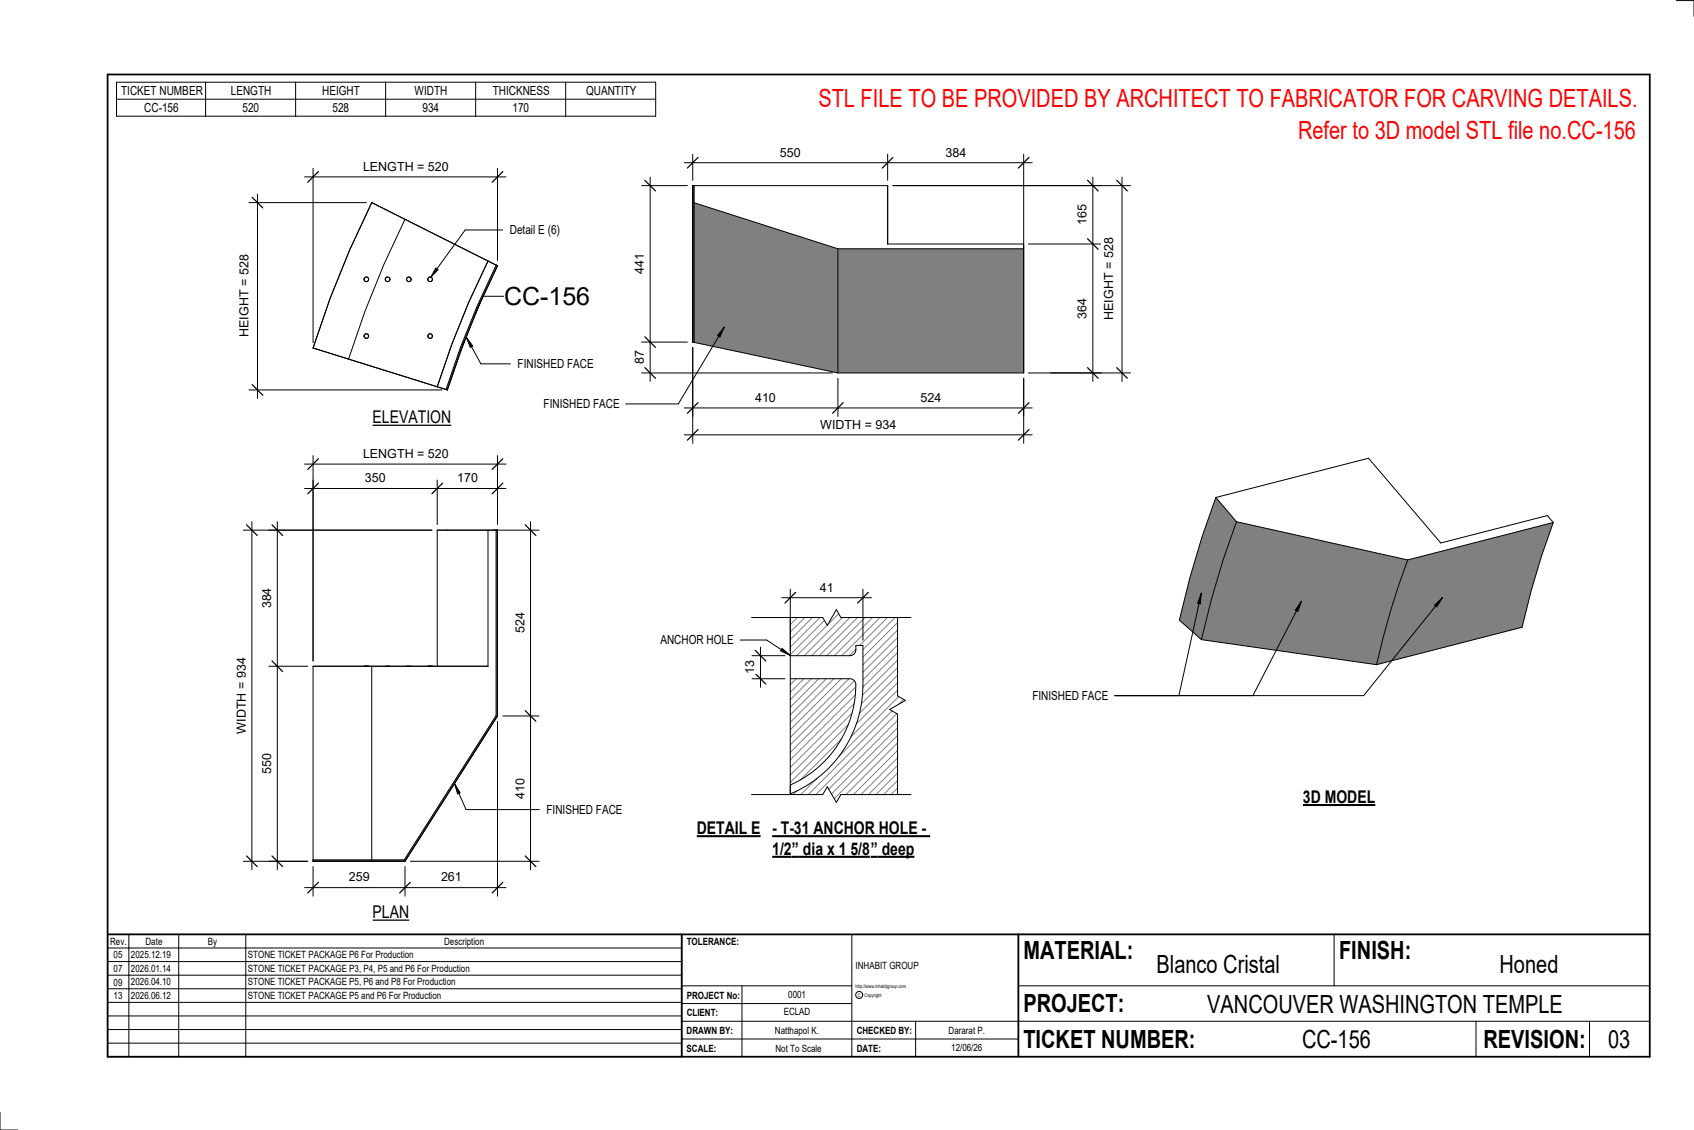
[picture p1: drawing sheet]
<svg xmlns="http://www.w3.org/2000/svg" width="914mm" height="610mm" viewBox="0 0 914 610" stroke-linecap="round" stroke-linejoin="round" font-family="sans-serif">
<g fill="#808080">
<path d="M375 109l77 25v67l-77-16z"/>
<path d="M452 134h101v67h-101z"/>
</g>
<path d="M374 100h1v85h-1z" fill="#7c7c7c"/>
<g fill="none" stroke="#000" stroke-width=".54">
<path d="M374 109v76M374 100v79M374 100v85M374 100h105M375 109l77 25M375 100v85h-1M479 100v32M452 134v67M452 134h101M479 132h74M553 132v69M553 134v67"/>
<path d="M553 132v2M374 185l78 16M452 201h101"/>
</g>
<path d="M268 143h1l-11 22-9 23-8 22 8-23 9-22z" fill="#7c7c7c"/>
<g fill="none" stroke="#000" stroke-width=".54">
<path d="M263 141l-10 22-9 23-8 23M268 143l-10 22-9 22-8 23M269 143l-50-25-12 25-10 25-9 26M269 143l-68-34-12 26-11 26-9 27M269 143l-11 22-9 23-8 22M259 163l-2 6M169 188l19 6M169 188l72 22M188 194l53 16M251 184l-2 6"/>
<circle cx="198" cy="151" r="1.2"/>
<circle cx="209" cy="151" r="1.2"/>
<circle cx="221" cy="151" r="1.2"/>
<circle cx="232" cy="151" r="1.2"/>
<circle cx="198" cy="181" r="1.2"/>
<circle cx="232" cy="181" r="1.2"/>
</g>
<path d="M268 286h1v100l-50 79h-50v-1h49l50-78z" fill="#7c7c7c"/>
<g fill="none" stroke="#000" stroke-width=".54">
<path d="M236 286h27M236 286h33M236 286v73h27M263 286v73M263 286h6M268 286v100l-50 78h-49M269 286v100M169 359h32v105M169 359v106M169 359h94M196 359h3M208 359h2"/>
<path d="M219 359h3M231 359h2M269 386l-50 79M169 465h32M169 465h50M188 465h31"/>
</g>
<g fill="#808080">
<path d="M667 281l93 21a421 421 0 0 0-17 57l-94-14 5-22 6-21z"/>
<path d="M656 268l11 13-7 21-6 21-5 22-12-10 5-23 7-22z"/>
<path d="M760 302l78-20-6 18-6 19-4 19-79 21a421 421 0 0 1 17-57z"/>
</g>
<path d="M656 268l-7 22-7 22-5 23 12 10M656 268l11 13M656 268l83-21 39 46 57-15 3 4M667 281l-7 21-6 21-5 22M667 281l93 21M838 282l-6 18-6 19-4 19-79 21M838 282l-78 20M760 302a421 421 0 0 0-17 57M649 345l94 14" fill="none" stroke="#000" stroke-width=".54"/>
<path d="M427 328v26h33l2-2v-4h4a122 122 0 0 1-2 36 63 63 0 0 1-37 44v5h62v-105zM427 366v57a58 58 0 0 0 35-55l-2-1-1-1z" fill="#fff"/>
<g fill="none" stroke="#808080" stroke-width=".54">
<path d="M427 328v1M431 328l-4 5M436 328l-9 9M440 328l-13 13M444 328l-17 17M448 328l-21 21M452 328l-25 25M456 328l-26 26M460 328l-26 26M464 328l-26 26M468 328l-26 26M472 328l-26 26"/>
<path d="M476 328l-26 26M480 328l-26 26M484 328l-20 20M488 328l-22 22M489 332l-23 23M489 336l-23 23M489 340l-23 23M462 350l-4 4M489 344l-23 23M489 348l-23 23M489 352l-23 23M489 356l-24 24"/>
<path d="M489 360l-25 25M430 366l-3 3M434 366l-7 7M438 366l-11 12M442 366l-15 16M446 366l-19 20M450 366l-23 24M454 366l-27 28M458 366l-31 32M461 380l-34 34M461 367l-34 35M462 375l-35 35"/>
<path d="M462 371l-35 35M489 364l-27 27M489 368l-30 30M489 372l-36 36M489 376l-57 57M454 399l-22 22M458 391l-31 31M460 385l-33 33M489 380l-53 53M489 384l-49 49M489 388l-45 45M489 392l-41 41"/>
<path d="M489 397l-37 36M489 401l-33 32M489 405l-29 28M489 409l-25 24M489 413l-21 20M489 417l-17 16M430 427l-3 3M441 420l-13 13M489 421l-13 12M489 425l-9 8M489 429l-4 4M489 433h.1"/>
</g>
<path d="M590 96v110M482 100h112M555 132h39M555 201h39M427 328h62v105h-62zM427 354h33l2-2v-4h4a122 122 0 0 1-2 36 63 63 0 0 1-37 44M427 366h32l1 1 2 1a58 58 0 0 1-35 55" fill="none" stroke="#000" stroke-width=".54"/>
<path d="M587 97l6 6M587 129l6 6M587 198l6 6" fill="none" stroke="#000" stroke-width=".67"/>
<g fill="#fff">
<path d="M580 161h8v11h-8z"/>
<path d="M580 110h8v11h-8z"/>
</g>
<path d="M351 96v110M346 100h25M346 185h25M346 201h103" fill="none" stroke="#000" stroke-width=".54"/>
<path d="M348 97l6 6M348 182l6 5M348 198l6 6" fill="none" stroke="#000" stroke-width=".67"/>
<g fill="#fff">
<path d="M342 189h7v8h-7z"/>
<path d="M342 137h7v11h-7z"/>
</g>
<path d="M606 96v110M482 100h128M567 201h43" fill="none" stroke="#000" stroke-width=".54"/>
<path d="M603 97l6 6M603 198l6 6" fill="none" stroke="#000" stroke-width=".67"/>
<path d="M595 129h7v44h-7z" fill="#fff"/>
<path d="M374 187v38M452 204v21M553 204v21M369 220h188" fill="none" stroke="#000" stroke-width=".54"/>
<path d="M377 217l-6 6M455 217l-6 6M555 217l-5 6" fill="none" stroke="#000" stroke-width=".67"/>
<g fill="#fff">
<path d="M408 211h11v7h-11z"/>
<path d="M497 211h11v7h-11z"/>
</g>
<path d="M374 187v52M553 204v35M369 235h188" fill="none" stroke="#000" stroke-width=".54"/>
<path d="M377 232l-6 5M555 232l-5 5" fill="none" stroke="#000" stroke-width=".67"/>
<path d="M443 225h41v8h-41z" fill="#fff"/>
<path d="M369 88h188M374 83v14M479 83v14M553 83v48" fill="none" stroke="#000" stroke-width=".54"/>
<path d="M377 85l-6 6M482 85l-6 6M555 85l-5 6" fill="none" stroke="#000" stroke-width=".67"/>
<g fill="#fff">
<path d="M510 78h11v8h-11z"/>
<path d="M421 78h11v8h-11z"/>
</g>
<path d="M164 95h109M169 91v94M269 91v50" fill="none" stroke="#000" stroke-width=".54"/>
<path d="M172 93l-6 5M271 93l-5 5" fill="none" stroke="#000" stroke-width=".67"/>
<path d="M196 86h46v8h-46z" fill="#fff"/>
<path d="M134 109h64M139 105v110M134 210h105" fill="none" stroke="#000" stroke-width=".54"/>
<path d="M136 106l6 6M136 207l6 6" fill="none" stroke="#000" stroke-width=".67"/>
<path d="M128 138h8v44h-8z" fill="#fff"/>
<path d="M260 160h12" fill="none" stroke="#000" stroke-width=".54"/>
<path d="M272 152h47v15h-47z" fill="#fff"/>
<path d="M235 145h1l-4 5z" fill="#000"/>
<path d="M271 124h-20l-19 26M235 145h1l-4 5z" fill="none" stroke="#000" stroke-width=".54"/>
<path d="M275 120h27v8h-27z" fill="#fff"/>
<path d="M169 259v98M236 259v24M269 259v24M164 264h109" fill="none" stroke="#000" stroke-width=".54"/>
<path d="M172 261l-6 5M239 261l-6 5M271 261l-5 5" fill="none" stroke="#000" stroke-width=".67"/>
<g fill="#fff">
<path d="M197 254h11v8h-11z"/>
<path d="M247 254h11v8h-11z"/>
</g>
<path d="M269 389v94M164 479h109M169 468v15M219 468v15" fill="none" stroke="#000" stroke-width=".54"/>
<path d="M172 476l-6 6M221 476l-5 6M271 476l-5 6" fill="none" stroke="#000" stroke-width=".67"/>
<g fill="#fff">
<path d="M188 469h11v8h-11z"/>
<path d="M238 469h11v8h-11z"/>
</g>
<path d="M164 250h109M169 246v111M269 246v26" fill="none" stroke="#000" stroke-width=".54"/>
<path d="M172 247l-6 6M271 247l-5 6" fill="none" stroke="#000" stroke-width=".67"/>
<path d="M196 241h46v8h-46z" fill="#fff"/>
<path d="M145 286h88M150 281v188M145 359h21M145 465h21" fill="none" stroke="#000" stroke-width=".54"/>
<path d="M147 283l6 6M147 357l6 5M147 462l6 6" fill="none" stroke="#000" stroke-width=".67"/>
<g fill="#fff">
<path d="M140 317h8v11h-8z"/>
<path d="M140 407h8v11h-8z"/>
</g>
<path d="M131 286h102M136 281v188M131 465h35" fill="none" stroke="#000" stroke-width=".54"/>
<path d="M133 283l6 6M133 462l6 6" fill="none" stroke="#000" stroke-width=".67"/>
<path d="M127 355h7v41h-7z" fill="#fff"/>
<path d="M266 286h25M286 281v188M271 386h20M221 465h70" fill="none" stroke="#000" stroke-width=".54"/>
<path d="M284 283l5 6M284 383l5 6M284 462l5 6" fill="none" stroke="#000" stroke-width=".67"/>
<g fill="#fff">
<path d="M277 331h8v11h-8z"/>
<path d="M277 420h8v11h-8z"/>
<path d="M484 328h7v105h-7v-48l-4-2 9-5-5-3z"/>
</g>
<path d="M484 328v47l5 3-9 5 4 2v48M399 345h15l13 9M422 350l5 4-6-3z" fill="none" stroke="#000" stroke-width=".54"/>
<path d="M422 350l5 4-6-3z" fill="#000"/>
<g fill="#fff">
<path d="M356 342h40v7h-40z"/>
<path d="M376 441h35v11h-35z"/>
</g>
<path d="M376 451h35" fill="none" stroke="#000" stroke-width="1.1" stroke-linecap="butt"/>
<path d="M406 327h86v6h-38l-3-4-4 8-3-4h-38z" fill="#fff"/>
<path d="M406 333h38l3 4 4-8 3 4h38" fill="none" stroke="#000" stroke-width=".54"/>
<path d="M406 429h38l3-5 4 9 3-4h38v6h-86z" fill="#fff"/>
<path d="M406 429h38l3-5 4 9 3-4h38" fill="none" stroke="#000" stroke-width=".54"/>
<g fill="#fff">
<path d="M417 441h85v11h-85z"/>
<path d="M417 452h10v11h-10z"/>
<path d="M427 452h4v11h-4z"/>
<path d="M431 452h39v11h-39z"/>
<path d="M470 452h4v11h-4z"/>
<path d="M474 452h20v11h-20z"/>
</g>
<path d="M417 451h85M417 462h53M470 462h24" fill="none" stroke="#000" stroke-width="1.1" stroke-linecap="butt"/>
<path d="M406 354h18M411 349v22M406 366h18" fill="none" stroke="#000" stroke-width=".54"/>
<path d="M408 351l5 6M408 363l5 6" fill="none" stroke="#000" stroke-width=".67"/>
<path d="M401 356h8v8h-8z" fill="#fff"/>
<path d="M427 318v33M466 318v27M422 322h48" fill="none" stroke="#000" stroke-width=".54"/>
<path d="M429 320l-5 5M469 320l-6 5" fill="none" stroke="#000" stroke-width=".67"/>
<path d="M443 313h7v8h-7z" fill="#fff"/>
<g fill="none" stroke="#000" stroke-width=".54">
<path d="M905 0h9v9M460 504v66M720 504v28M891 504h-341v37M368 532h92M401 532v38M550 532h341M368 551h523M368 541h92M494 551v19M797 551v19M858 551v19"/>
<path d="M368 561h182M0 600v10h10"/>
<circle cx="464" cy="537" r="1.9"/>
</g>
<path d="M58 40h833v530h-833zM58 504h833M368 504v66M550 504v66" fill="none" stroke="#000" stroke-width=".96"/>
<g fill="#fff">
<path d="M652 534h192v15h-192z"/>
<path d="M513 562h17v6h-17z"/>
<path d="M425 533h10v6h-10z"/>
<path d="M423 543h15v6h-15z"/>
<path d="M418 553h24v6h-24z"/>
<path d="M624 513h68v15h-68z"/>
<path d="M809 513h33v15h-33z"/>
<path d="M512 553h20v6h-20z"/>
<path d="M703 553h37v15h-37z"/>
<path d="M442 45h443v16h-443z"/>
<path d="M868 553h12v15h-12z"/>
<path d="M61 512h5v6h-5z"/>
<path d="M61 520h5v6h-5z"/>
<path d="M61 527h5v6h-5z"/>
<path d="M61 534h5v6h-5z"/>
<path d="M701 63h184v15h-184z"/>
<path d="M201 220h43v10h-43z"/>
</g>
<path d="M201 229h43" fill="none" stroke="#000" stroke-width=".69" stroke-linecap="butt"/>
<path d="M201 487h20v10h-20z" fill="#fff"/>
<path d="M201 496h20" fill="none" stroke="#000" stroke-width=".69" stroke-linecap="butt"/>
<path d="M703 424h40v12h-40z" fill="#fff"/>
<path d="M703 434h39" fill="none" stroke="#000" stroke-width="1.1" stroke-linecap="butt"/>
<g fill="none" stroke="#000" stroke-width=".54">
<path d="M63 44h291v19h-291zM63 54h291M111 44v19M160 44v19M208 44v19M257 44v19M305 44v19M252 182l3 5h-1zM252 182l8 14h15M58 504h310v66h-310zM58 519h310M58 511h310"/>
<path d="M70 504v66M96 504v66M133 504v66M58 533h310M58 526h310M58 555h310M58 548h310M58 541h310M58 563h310"/>
</g>
<path d="M252 182l3 5h-1z" fill="#000"/>
<path d="M279 193h41v7h-41z" fill="#fff"/>
<path d="M391 176l-2 6-2-1zM391 176l-25 42h-28" fill="none" stroke="#000" stroke-width=".54"/>
<path d="M391 176l-2 6-2-1z" fill="#000"/>
<path d="M293 214h41v8h-41z" fill="#fff"/>
<path d="M245 423l3 5h-1z" fill="#000"/>
<path d="M245 423l3 5h-1zM245 423l7 14h39" fill="none" stroke="#000" stroke-width=".54"/>
<path d="M295 433h41v8h-41z" fill="#fff"/>
<path d="M648 320v6l-2-1zM648 320l-12 55M703 324l-2 6-2-1zM703 324l-27 51M774 326l5-4-3 5zM779 322l-43 53h-134" fill="none" stroke="#000" stroke-width=".54"/>
<path d="M648 320v6l-2-1zM703 324l-2 6-2-1zM774 326l5-4-3 5z" fill="#000"/>
<path d="M557 372h41v7h-41z" fill="#fff"/>
<g font-size="13.5" fill="#f00">
<text x="442" y="58">STL FILE TO BE PROVIDED BY ARCHITECT TO FABRICATOR FOR CARVING DETAILS.</text>
<text x="701" y="75">Refer to 3D model STL file no.CC-156</text>
</g>
<g font-size="13.5">
<text x="272" y="164">CC-156</text>
<text x="552" y="517">MATERIAL:</text>
<text x="723" y="517">FINISH:</text>
<text x="624" y="525">Blanco Cristal</text>
<text x="809" y="525">Honed</text>
<text x="552" y="546">PROJECT:</text>
<text x="652" y="546">VANCOUVER WASHINGTON TEMPLE</text>
<text x="552" y="565">TICKET NUMBER:</text>
<text x="703" y="565">CC-156</text>
<text x="801" y="565">REVISION:</text>
<text x="868" y="565">03</text>
</g>
<g font-size="9.4">
<text x="201" y="228">ELEVATION</text>
<text x="703" y="433">3D MODEL</text>
<text x="376" y="450">DETAIL E</text>
<text x="417" y="450">- T-31 ANCHOR HOLE -</text>
<text x="417" y="461">1/2</text>
<text x="427" y="461">”</text>
<text x="433" y="461">dia x 1 5/8</text>
<text x="470" y="461">”</text>
<text x="476" y="461">deep</text>
<text x="201" y="495">PLAN</text>
</g>
<g font-size="6.7">
<text x="65" y="51">TICKET NUMBER</text>
<text x="125" y="51">LENGTH</text>
<text x="174" y="51">HEIGHT</text>
<text x="224" y="51">WIDTH</text>
<text x="266" y="51">THICKNESS</text>
<text x="316" y="51">QUANTITY</text>
<text x="78" y="60">CC-156</text>
<text x="131" y="60">520</text>
<text x="179" y="60">528</text>
<text x="228" y="60">934</text>
<text x="277" y="60">170</text>
<text x="421" y="84">550</text>
<text x="510" y="84">384</text>
<text x="196" y="92">LENGTH = 520</text>
<text x="587" y="121" transform="rotate(-90 587 121)">165</text>
<text x="275" y="126">Detail E (6)</text>
<text x="348" y="148" transform="rotate(-90 348 148)">441</text>
<text x="587" y="172" transform="rotate(-90 587 172)">364</text>
<text x="601" y="173" transform="rotate(-90 601 173)">HEIGHT = 528</text>
<text x="134" y="182" transform="rotate(-90 134 182)">HEIGHT = 528</text>
<text x="348" y="197" transform="rotate(-90 348 197)">87</text>
<text x="279" y="199">FINISHED FACE</text>
<text x="293" y="220">FINISHED FACE</text>
<text x="408" y="217">410</text>
<text x="497" y="217">524</text>
<text x="443" y="231">WIDTH = 934</text>
<text x="196" y="247">LENGTH = 520</text>
<text x="197" y="260">350</text>
<text x="247" y="260">170</text>
<text x="443" y="319">41</text>
<text x="146" y="328" transform="rotate(-90 146 328)">384</text>
<text x="283" y="342" transform="rotate(-90 283 342)">524</text>
<text x="356" y="348">ANCHOR HOLE</text>
<text x="407" y="364" transform="rotate(-90 407 364)">13</text>
<text x="557" y="378">FINISHED FACE</text>
<text x="133" y="396" transform="rotate(-90 133 396)">WIDTH = 934</text>
<text x="146" y="418" transform="rotate(-90 146 418)">550</text>
<text x="283" y="431" transform="rotate(-90 283 431)">410</text>
<text x="295" y="439">FINISHED FACE</text>
<text x="188" y="475">259</text>
<text x="238" y="475">261</text>
</g>
<g font-size="5.4">
<text x="59" y="510">Rev.</text>
<text x="79" y="510">Date</text>
<text x="112" y="510">By</text>
<text x="240" y="510">Description</text>
<text x="371" y="510">TOLERANCE:</text>
<text x="61" y="517">05</text>
<text x="71" y="517">2025.12.19</text>
<text x="134" y="517">STONE TICKET PACKAGE P6 For Production</text>
<text x="61" y="525">07</text>
<text x="71" y="524">2026.01.14</text>
<text x="134" y="524">STONE TICKET PACKAGE P3, P4, P5 and P6 For Production</text>
<text x="462" y="523">INHABIT GROUP</text>
<text x="61" y="532">09</text>
<text x="71" y="532">2026.04.10</text>
<text x="134" y="532">STONE TICKET PACKAGE P5, P6 and P8 For Production</text>
<text x="61" y="539">13</text>
<text x="71" y="539">2026.06.12</text>
<text x="134" y="539">STONE TICKET PACKAGE P5 and P6 For Production</text>
<text x="371" y="539">PROJECT No:</text>
<text x="425" y="538">0001</text>
<text x="371" y="548">CLIENT:</text>
<text x="423" y="548">ECLAD</text>
<text x="371" y="558">DRAWN BY:</text>
<text x="418" y="558">Natthapol K.</text>
<text x="462" y="558">CHECKED BY:</text>
<text x="512" y="558">Dararat P.</text>
<text x="371" y="567">SCALE:</text>
<text x="419" y="567">Not To Scale</text>
<text x="462" y="567">DATE:</text>
<text x="513" y="567">12/06/26</text>
</g>
<g font-size="2.7">
<text x="462" y="533">http://www.inhabitgroup.com</text>
<text x="463" y="538">C</text>
<text x="467" y="538">Copyright</text>
</g>
</svg>
